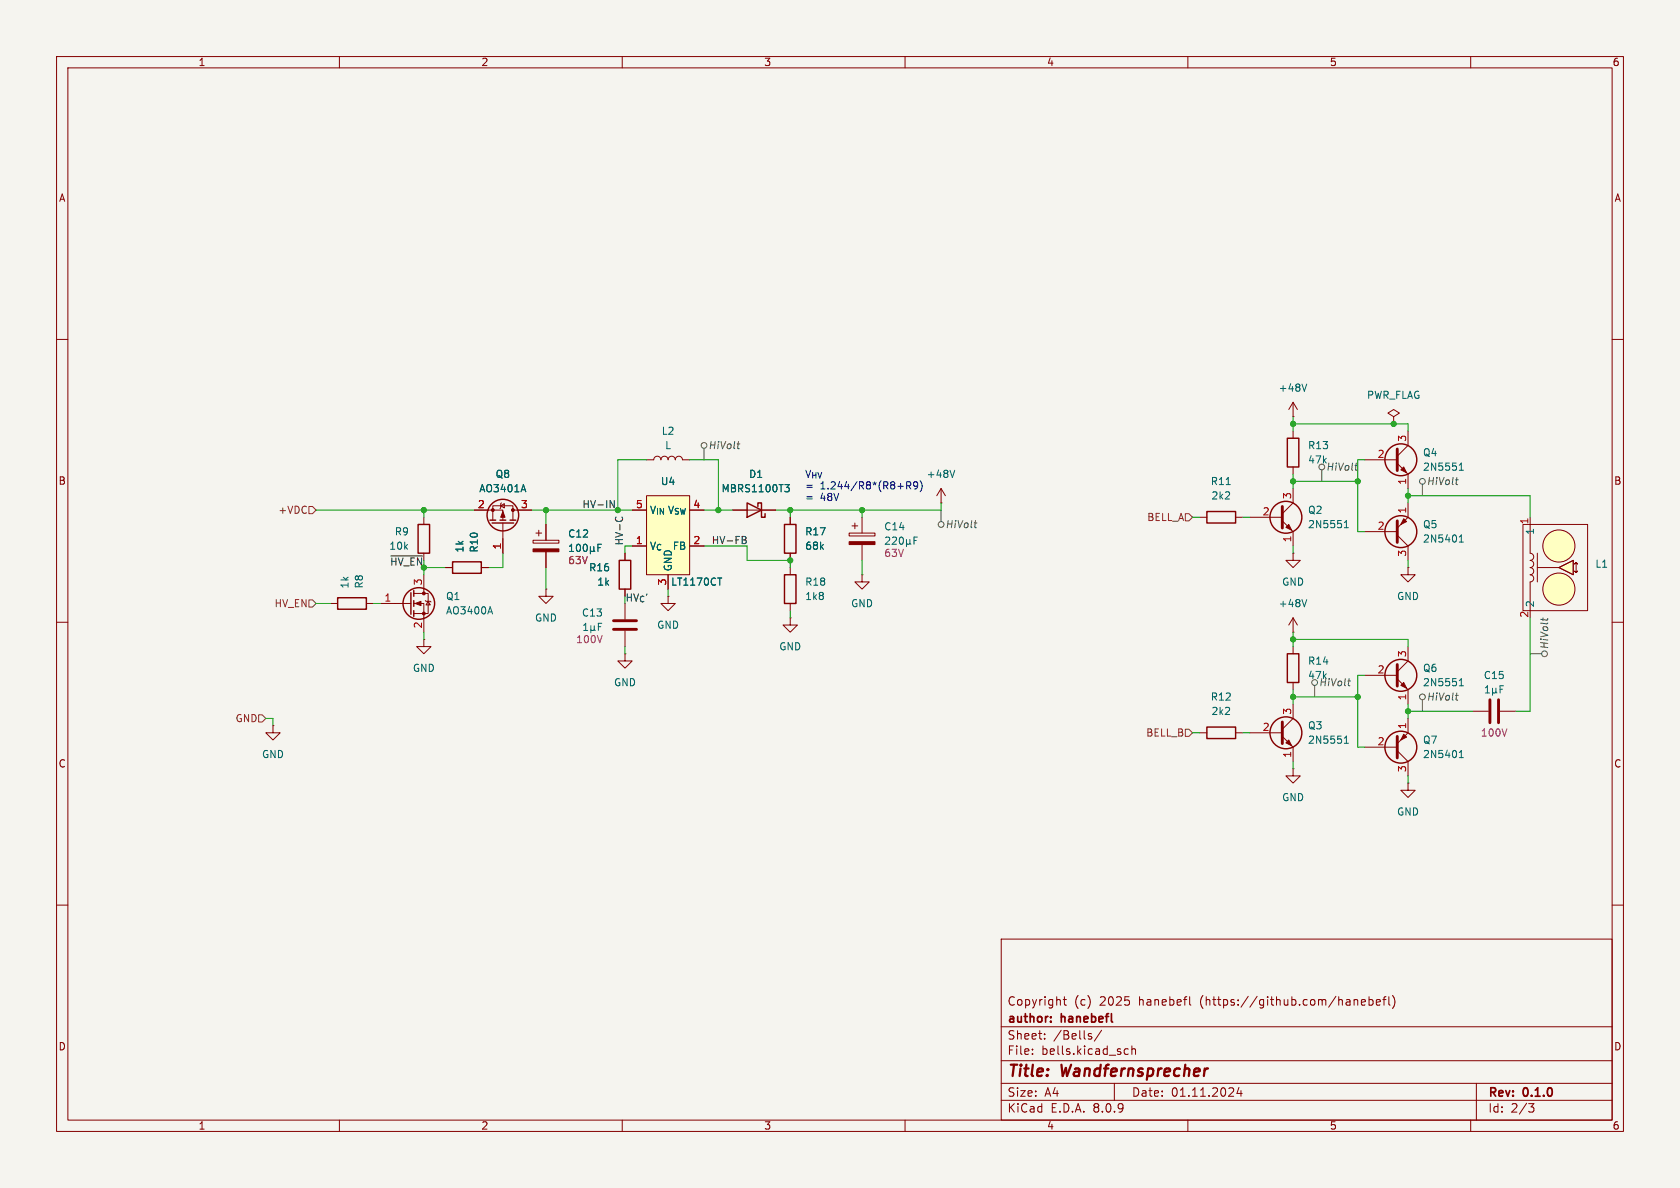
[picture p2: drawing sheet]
<svg xmlns="http://www.w3.org/2000/svg" width="297mm" height="210mm" viewBox="0 0 297 210" stroke-linecap="round" stroke-linejoin="round" font-family="sans-serif">
<path d="M0 0h297v210h-297z" fill="#f5f4ef" stroke="#f5f4ef" stroke-width=".18"/>
<g fill="none" stroke="#840000" stroke-width=".18">
<path d="M10 10h277v190h-277zM12 12h273v186h-273zM60 10v2M110 10v2M160 10v2M210 10v2M260 10v2M10 60h2M228.6 76.2v1.3M285 60h2M94.2 95.5h4.6v.5h-4.6zM94.7 94.2h1.1"/>
<path d="M95.2 93.7v1M96.5 92.7v2.8M96.5 97.5v2.8M110.5 97.8v1.3M114.3 81.3h1.3a.64 .64 0 0 1 .6-.7 .64 .64 0 0 1 .6 .7 .64 .64 0 0 1 .7-.7 .64 .64 0 0 1 .6 .7 .64 .64 0 0 1 .6-.7 .64 .64 0 0 1 .7 .7 .64 .64 0 0 1 .6-.7 .64 .64 0 0 1 .6 .7h1.3M129.5 90.2h7.7M139.7 91.4v1.3M139.7 97.8v1.3M150.1 94.2h4.6v.5h-4.6zM150.6 93h1M151.1 92.5v1M152.4 91.4v2.8"/>
<path d="M152.4 96.3v2.8M166.4 88.9h.1M166.4 86.4l-.8 1.2M166.4 86.4v2.5M166.4 86.4l.7 1.2M212.1 91.4h1.3M218.4 91.4h1.3M228.6 82.6v1.2M10 110h2M96.5 104.1v1.3h1.3l-1.3 1.3-1.3-1.3h1.3M96.5 104.1h.1M110.5 115.6v1.2h1.3l-1.3 1.3-1.3-1.3h1.3"/>
<path d="M110.5 115.6h.1M110.5 104.1v1.3M110.5 106.7v2.8M110.5 111.5v2.8M285 110h2M48.3 128.3v1.2h1.2l-1.2 1.3-1.3-1.3h1.3M48.3 128.3h.1M212.1 129.5h1.3M218.4 129.5h1.3M221 129.5h5.7M226.7 130.2l1.9 1.9v2.5M228.6 135.9v1.3h1.3l-1.3 1.2-1.3-1.2h1.3"/>
<path d="M228.6 135.9h.1M228.6 124.5v2.5l-1.9 1.9M241.3 132.1h5.7M247 132.7l1.9 1.9v2.6M248.9 138.4v1.3h1.3l-1.3 1.3-1.3-1.3h1.3M248.9 138.4h.1M248.9 127v2.5l-1.9 1.9M10 160h2M177 166h108v32h-108zM188 176.7h.5M188.2 176.2v1.3l.3 .2M210.3 176.2v1.3l.2 .2"/>
<path d="M239.5 176.8h.5v.9M240.7 177.2l.7-.1-.1-.3-.4-.1-.2 .2v.7h.6M242 176.8l.5-.1 .2 .3v.4l-.1 .2h-.6M242 176.2v1.5M243.3 177.2l.7-.1v-.3l-.5-.1-.2 .2 .1 .7h.6M244.5 176.7h.5M245 176.2l-.3 .2v1.3M245.5 176.2v1.3l.2 .2M246.2 176a1.72 1.72 0 0 1 0 2.3M285 160h2M60 198v2M110 198v2"/>
<path d="M160 198v2M177 194.5h108M177 191.5h108M177 187.5h108M177 181.5h108M182.5 186.3v.1M182.5 185.5v.1M184.7 183.6v.1M184.7 182.8v.1M192.6 183.2l.4 .1v.2l-.2 .2h-.3M192.6 182.7l.4 .1M194.7 182.1l-1.2 2"/>
<path d="M197 191.5v3M198.8 186.3l.2 .1 .5-.1M199.5 185.5l-.5-.1-.2 .1M200.1 185.5l.2-.1 .4 .1v.9M200.1 184.9v1.5M210 198v2M219 192.2l-.3 1.1h.9M219.4 192.8v1M260 198v2M261 191.5v6.5M270.2 195.1h1l-.5 .6 .4 .1 .1 .5-.3 .3h-.4"/>
</g>
<path d="M213.4 188.9h.2" fill="none" stroke="#840000" stroke-width=".4"/>
<path d="M185.8 179.8v.1M185.8 180.5v.2" fill="none" stroke="#840000" stroke-width=".3"/>
<g fill="none" stroke="#840000" stroke-width=".25">
<path d="M227.6 77.5h2v5.1h-2zM109.5 99.1h2v5h-2zM132.1 88.9l2.5 1.3-2.5 1.2zM134 89.5v-.6h.6v2.5h.7v-.6M138.7 92.7h2v5.1h-2zM213.4 90.4h5v2.1h-5zM213.4 128.5h5v2.1h-5z"/>
<circle cx="227.3" cy="129.5" r="2.82"/>
<circle cx="247.6" cy="132.1" r="2.82"/>
</g>
<g fill="none" stroke="#006464" stroke-width=".18">
<path d="M100.7 97.5h.7M100.7 96.6l.3-.4v1.3M102.1 96.3l.1-.1a.68 .68 0 0 1 .4 .6 .68 .68 0 0 1-.4 .7 .84 .84 0 0 1-.1-1.2zM103.2 96.3l.2-.1a.68 .68 0 0 1 .4 .6 .68 .68 0 0 1-.4 .7l-.2-.1-.1-.4zM104.4 97.3l.2 .2h.2l.2-.2M104.4 96.6v1.3M105 97.3l.2 .2M105 96.6v.7M105.7 96.8h.4M106.3 96.2h-.6v1.3M138.7 85.7h.8l-.4 .5 .4 .1v.4l-.2 .2h-.4M156.6 95.1l.4-.2 .3 .4-.8 .9h.8"/>
<path d="M157.8 95.1l.5-.2 .2 .4-.8 .9h.8M159.1 95.1l.2-.2a.68 .68 0 0 1 .4 .7 .68 .68 0 0 1-.4 .6l-.2-.1-.1-.4zM160.3 96l.1 .2h.3l.2-.2M160.3 95.4v1.2M160.9 96l.1 .2M160.9 95.4v.6M161.6 95.5h.4M162.2 94.9h-.6v1.3M168.8 83.1l-.4 1.3M216.8 85.7h.7M103.2 111.5h.7M103.2 110.5l.3-.3v1.3"/>
<path d="M104.5 111.3l.1 .2h.3l.2-.2M104.5 110.6v1.3M105.1 111.3l.1 .2M105.1 110.6v.7M105.8 110.8h.4M106.4 110.2h-.6v1.3M237.7 131.4h.7M237.7 130.5l.3-.4v1.3M258 133.9h.7M258 133l.3-.3v1.2"/>
</g>
<path d="M108.5 111.3h4M108.5 109.7h4M226.7 127.6v3.8M247 130.2v3.8" fill="none" stroke="#840000" stroke-width=".51"/>
<g fill="#840000" stroke="#840000" stroke-width=".18">
<path d="M248.2 129.8l.5 .5-1.1 .5z"/>
<path d="M227.3 131.3l.5-.5 .5 1z"/>
<path d="M94.2 97h4.6v.5h-4.6z"/>
<path d="M150.1 95.8h4.6v.5h-4.6z"/>
</g>
<path d="M114.3 87.6h7.6v14h-7.6z" fill="#ffffc2"/>
<g fill="none" stroke="#840000" stroke-width=".18">
<path d="M228.6 73.7h.1M228.6 71.1v2.6M228.6 71.1l-.8 1.3M228.6 71.1l.8 1.3M246.4 73.7l1-.7-1-.6-1 .6 1 .7v1.2M246.4 74.9h.1M248.9 76.2v2.5l-1.9 1.9M74.9 91.4v1.3M74.9 97.8v1.3M83.8 90.2h5.1v1.7M87.1 91.9v-2.5h3.6v2.5M88.5 89.4l.7-.4v.8z"/>
<path d="M88.6 88.9l-.1 .1v.8l-.1 .1M88.9 92.5v5.3M90.7 90.2h3.3M111.8 96.5h2.5M111.8 90.2h2.5M114.3 87.6h7.6v14h-7.6zM121.9 96.5h2.6M221 91.4h5.7M226.7 92.1l1.9 1.9v2.5M228.6 97.8v1.3h1.3l-1.3 1.2-1.3-1.2h1.3M228.6 97.8h.1M228.6 86.4v2.5l-1.9 1.9"/>
<path d="M241.3 81.3h5.7M241.3 94h5.7M247 81.9l1.9 1.9v2.6M247 94.6l1.9 1.9v2.6M248.9 88.9v2.5l-1.9 1.9M58.4 106.7h1.3M64.8 106.7h1.2M67.3 106.7h5.3M73.2 106.7h1.7v5.1M73.2 104.9h2.5v3.6h-2.5M74.9 113v1.3h1.3l-1.3 1.3-1.2-1.3h1.2M74.9 113h.1"/>
<path d="M74.9 101.6v3.3M75.2 106.2l.1 .1h.8l.1 .1M75.7 106.3l.4 .6h-.8zM78.7 100.3h1.3M85.1 100.3h1.3M118.1 105.4v1.3h1.3l-1.3 1.3-1.3-1.3h1.3M118.1 105.4h.1M118.1 101.6v2.5M139.7 109.2v1.3h1.3l-1.3 1.3-1.3-1.3h1.3M139.7 109.2h.1M139.7 100.3v1.3M139.7 106.7v1.3"/>
<path d="M152.4 101.6v1.3h1.3l-1.3 1.2-1.3-1.2h1.3M152.4 101.6h.1M228.6 111.8h.1M228.6 109.2v2.6M228.6 114.3v1.3M228.6 109.2l-.8 1.3M228.6 109.2l.8 1.3M241.3 119.4h5.7M248.9 100.3v1.3h1.3l-1.3 1.3-1.3-1.3h1.3M248.9 100.3h.1M248.9 114.3v2.5l-1.9 1.9M228.6 120.7v1.2"/>
<path d="M247 120l1.9 1.9v2.6M260.3 125.7h2.8M265.2 125.7h2.8"/>
</g>
<g fill="none" stroke="#006464" stroke-width=".18">
<path d="M231 67.9l-.4 1.3M92.5 85.7l.5 1.2M237.7 93.3h.7M237.7 92.4l.3-.4v1.3M258 82.2l.3-.3v1.2M258 94.9l.3-.3v1.2M258 83.1h.7M258 95.8h.7M86.7 107.3l.4 1.2M126.9 102.2h.7M231 106l-.4 1.3M258 121.2h.7"/>
<path d="M258 120.3l.3-.3v1.2M262.6 122.5h.7M262.6 121.6l.4-.4v1.3M263.9 122.3l.1 .2h.3l.2-.2M263.9 121.7v1.2M264.5 122.3l.1 .2M264.5 121.7v.6M265.2 121.8h.4M265.8 121.2h-.6v1.3"/>
</g>
<g fill="none" stroke="#840000" stroke-width=".25">
<path d="M73.9 92.7h2v5.1h-2zM80 99.3h5.1v2h-5.1zM86.6 91.9h1M87 92.5h3.8M88.4 91.9h1M90.2 91.9h1M59.7 105.7h5.1v2h-5.1zM72.6 104.8v3.8M73.2 104.4v1M73.2 106.2v1M73.2 108v1M138.7 101.6h2v5.1h-2z"/>
<path d="M227.6 115.6h2v5.1h-2z"/>
<circle cx="88.9" cy="91.1" r="2.79"/>
<circle cx="227.3" cy="91.4" r="2.82"/>
<circle cx="247.6" cy="81.3" r="2.82"/>
<circle cx="247.6" cy="94" r="2.82"/>
<circle cx="74" cy="106.7" r="2.79"/>
<circle cx="247.6" cy="119.4" r="2.82"/>
</g>
<g fill="#840000" stroke="#840000" stroke-width=".18">
<path d="M88.9 90.4l.4 1h-.8z"/>
<path d="M73.4 106.7l1-.4v.8z"/>
<path d="M227.3 93.2l.5-.5 .5 1z"/>
<path d="M247.6 121.2l.6-.5 .5 1z"/>
<path d="M247.6 83.1l.6-.5 .5 1z"/>
<path d="M248.2 91.7l.5 .5-1.1 .5z"/>
<circle cx="87.1" cy="90.2" r=".25"/>
<circle cx="90.7" cy="90.2" r=".25"/>
<circle cx="74.9" cy="108.5" r=".25"/>
<circle cx="74.9" cy="104.9" r=".25"/>
</g>
<path d="M247 79.4v3.8M226.7 89.5v3.8M247 92.1v3.8M247 117.5v3.8M263.4 123.7v4.1M264.9 123.7v4.1" fill="none" stroke="#840000" stroke-width=".51"/>
<path d="M270.5 92.7v5.1M270.5 102.9v5.1" fill="none" stroke="#ffffc2" stroke-width=".18"/>
<path d="M275.6 100.3l2.5-1.2v2.5z" fill="#ffffc2"/>
<g fill="#ffffc2" stroke="#ffffc2" stroke-width=".18">
<circle cx="275.6" cy="104.1" r="2.84"/>
<circle cx="275.6" cy="96.5" r="2.84"/>
</g>
<g fill="none" stroke="#840000" stroke-width=".18">
<path d="M83.8 90.2h2.6M88.9 95.3v2.5M91.4 90.2h2.6M96.5 92.7v2.8M96.5 97.5v2.8M110.5 97.8v1.3M111.8 90.2h2.5M111.8 96.5h2.5M121.9 96.5h2.6M129.5 90.2h2.6M134.6 90.2h2.6M139.7 91.4v1.3"/>
<path d="M139.7 97.8v1.3M269.2 92.7h11.5v15.3h-11.5zM270.5 99.1a.64 .64 0 0 1 .6 .6 .64 .64 0 0 1-.6 .6 .64 .64 0 0 1 .6 .7 .64 .64 0 0 1-.6 .6 .63 .63 0 0 1 .6 .6 .63 .63 0 0 1-.6 .7v5.1M270.5 91.4v6.4a.63 .63 0 0 1 .6 .6 .63 .63 0 0 1-.6 .7M271.8 97.8v5.1M278.6 99.4l.3 .3-.3-.3-.2 .3 .2-.3v1.8l.3-.2-.3 .2-.2-.2 .2 .2M78.7 100.3h1.3M85.1 100.3h1.3M110.5 104.1v1.3M118.1 101.6v2.5M271.8 100.3h3.8l2.5-1.2v2.5l-2.5-1.3M275.6 100.3l2.5-1.2v2.5z"/>
<circle cx="275.6" cy="96.5" r="2.84"/>
<circle cx="275.6" cy="104.1" r="2.84"/>
</g>
<g fill="none" stroke="#484848" stroke-width=".18">
<path d="M124.5 79.2v2.1M130.3 78.5h.5M130.6 79.3h.1M166.4 90.2v2M172.2 92.4h.5M172.5 93.3h.1M233.7 83.1v2M239.5 82.3h.5M239.8 83.1h.1M251.5 85.6v2M257.3 84.8h.5M257.6 85.7h.1"/>
<path d="M270.5 115.6h2M272.8 109.2v.5M273.6 109.3v.2M232.4 121.2v2M238.3 120.4h.4M238.5 121.2h.1M251.5 123.7v2M257.3 122.9h.5M257.6 123.8h.1"/>
<circle cx="124.5" cy="78.7" r=".51"/>
<circle cx="166.4" cy="92.7" r=".51"/>
<circle cx="233.7" cy="82.6" r=".51"/>
<circle cx="251.5" cy="85.1" r=".51"/>
<circle cx="273" cy="115.6" r=".51"/>
<circle cx="232.4" cy="120.7" r=".51"/>
<circle cx="251.5" cy="123.2" r=".51"/>
</g>
<path d="M54.6 89.5h.6l.7 .7-.7 .6h-.6zM209.5 90.8h.7l.6 .6-.6 .7h-.7zM54.6 106h.6l.7 .7-.7 .6h-.6zM45.7 126.4h.7l.6 .6-.6 .6h-.7zM209.5 128.9h.7l.6 .6-.6 .7h-.7z" fill="none" stroke="#725600" stroke-width=".18"/>
<path d="M69.1 98.3h5.6M107.9 88.5l.7 1.2v-1.2M108.9 91.4l-.1 .4M109.9 91.4l.2 .4M131.2 94.8l.6 .1 .1 .3-.3 .2M131.2 95.4h.4M131.6 95.4l.3 .3v.3l-.7 .1" fill="none" stroke="#0f0f0f" stroke-width=".18"/>
<path d="M160.3 85.8h.6l.1-.2v-.3l-.7-.1v1.2M160.6 85.8l.4 .6M162.2 85.7l-.2 .3-.4-.1-.1-.2 .1-.5h.4l.2 .1a.84 .84 0 0 1-.3 1.1h-.3M162.7 85a1.46 1.46 0 0 1 0 1.9" fill="none" stroke="#0000c2" stroke-width=".18"/>
<g fill="none" stroke="#009600" stroke-width=".18">
<path d="M228.6 73.7v2.5M228.6 74.9h20.3v1.3M55.9 90.2h27.9M74.9 90.2v1.2M88.9 97.8v2.5h-2.5M94 90.2h17.8M96.5 90.2v2.5M111.8 96.5h-1.3v1.3M114.3 81.3h-5.1v8.9M121.9 81.3h5.1v8.9M124.5 96.5h7.6v2.6h7.6v1.2M124.5 90.2h5"/>
<path d="M139.7 90.2v1.2M152.4 90.2v1.2M152.4 99.1v2.5M166.4 88.9v1.3h-29.2M210.8 91.4h1.3M219.7 91.4h1.3M228.6 83.8v2.6M228.6 96.5v1.3M228.6 85.1h11.4M241.3 81.3h-1.3v12.7h1.3M248.9 86.4v2.5M248.9 99.1v1.2"/>
<path d="M248.9 87.6h21.6v3.8M55.9 106.7h2.5M66 106.7h1.3M74.9 111.8v1.2M78.7 100.3h-3.8v1.3M96.5 100.3v3.8M110.5 114.3v1.3M118.1 104.1v1.3M139.7 108v1.2M228.6 111.8v2.5M228.6 113h20.3v1.3M241.3 119.4h-1.3v12.7h1.3"/>
<path d="M270.5 109.2v16.5h-2.5M47 127h1.3v1.3M210.8 129.5h1.3M219.7 129.5h1.3M228.6 123.2h11.4M228.6 121.9v2.6M228.6 134.6v1.3M248.9 124.5v2.5M248.9 137.2v1.2M248.9 125.7h11.4"/>
</g>
<g fill="none" stroke="#006464" stroke-width=".18">
<path d="M92.5 85.7l.5 1.2M100.7 97.5h.7M100.7 96.6l.3-.4v1.3M102.1 96.3l.1-.1a.68 .68 0 0 1 .4 .6 .68 .68 0 0 1-.4 .7 .84 .84 0 0 1-.1-1.2zM103.2 96.3l.2-.1a.68 .68 0 0 1 .4 .6 .68 .68 0 0 1-.4 .7l-.2-.1-.1-.4zM104.4 97.3l.2 .2h.2l.2-.2M104.4 96.6v1.3M105 97.3l.2 .2M105 96.6v.7M105.7 96.8h.4M106.3 96.2h-.6v1.3M138.7 85.7h.8l-.4 .5 .4 .1v.4l-.2 .2h-.4"/>
<path d="M126.9 102.2h.7"/>
</g>
<g fill="#009600" stroke="#009600" stroke-width=".18">
<circle cx="228.6" cy="113" r=".46"/>
<circle cx="248.9" cy="125.7" r=".46"/>
<circle cx="246.4" cy="74.9" r=".46"/>
<circle cx="228.6" cy="74.9" r=".46"/>
<circle cx="248.9" cy="87.6" r=".46"/>
<circle cx="240" cy="85.1" r=".46"/>
<circle cx="127" cy="90.2" r=".46"/>
<circle cx="139.7" cy="90.2" r=".46"/>
<circle cx="152.4" cy="90.2" r=".46"/>
<circle cx="139.7" cy="99.1" r=".46"/>
<circle cx="109.2" cy="90.2" r=".46"/>
<circle cx="74.9" cy="90.2" r=".46"/>
<circle cx="96.5" cy="90.2" r=".46"/>
<circle cx="228.6" cy="123.2" r=".46"/>
<circle cx="228.6" cy="85.1" r=".46"/>
<circle cx="240" cy="123.2" r=".46"/>
</g>
<g font-size="2.8" fill="#840000">
<text x="178" y="190.9">Title:</text>
<text x="187.7" y="190.9">Wandfernsprecher</text>
</g>
<g font-size="2.1" fill="#840000">
<text x="178" y="178">Copyright</text>
<text x="189.9" y="178">(c)</text>
<text x="194.5" y="178">2025</text>
<text x="201.5" y="178">hanebefl</text>
<text x="212.4" y="178">(https://github.com/hanebefl)</text>
<text x="178" y="184">Sheet:</text>
<text x="178" y="181.2">author:</text>
<text x="186.2" y="184">/Bells/</text>
<text x="187.7" y="181.2">hanebefl</text>
<text x="178" y="186.7">File:</text>
<text x="184.1" y="186.7">bells.kicad_sch</text>
<text x="178" y="196.9">KiCad</text>
<text x="178" y="194.1">Size:</text>
<text x="184.7" y="194.1">A4</text>
<text x="185.7" y="196.9">E.D.A.</text>
<text x="193.3" y="196.9">8.0.9</text>
<text x="200" y="194.1">Date:</text>
<text x="207" y="194.1">01.11.2024</text>
<text x="263" y="194.3">Rev:</text>
<text x="263" y="196.9">Id:</text>
<text x="267.1" y="196.9">2/3</text>
<text x="269.4" y="194.3">0.1.0</text>
</g>
<g font-size="1.8" fill="#840000">
<text x="35" y="11.9">1</text>
<text x="85" y="11.9">2</text>
<text x="135" y="11.9">3</text>
<text x="185" y="11.9">4</text>
<text x="235" y="11.9">5</text>
<text x="285" y="11.9">6</text>
<text x="10.3" y="35.9">A</text>
<text x="285.3" y="35.9">A</text>
<text x="10.3" y="85.9">B</text>
<text x="285.3" y="85.9">B</text>
<text x="10.3" y="135.9">C</text>
<text x="285.3" y="135.9">C</text>
<text x="10.3" y="185.9">D</text>
<text x="285.3" y="185.9">D</text>
<text x="35" y="199.9">1</text>
<text x="85" y="199.9">2</text>
<text x="135" y="199.9">3</text>
<text x="185" y="199.9">4</text>
<text x="235" y="199.9">5</text>
<text x="285" y="199.9">6</text>
</g>
<g font-size="1.8" fill="#006464">
<text x="226" y="69.4">+48V</text>
<text x="241.6" y="70.7">PWR_FLAG</text>
<text x="116.9" y="77.1">L2</text>
<text x="117.5" y="79.6">L</text>
<text x="231.1" y="82.1">47k</text>
<text x="231.1" y="79.6">R13</text>
<text x="251.5" y="80.9">Q4</text>
<text x="251.5" y="83.4">2N5551</text>
<text x="84.6" y="87.2">AO3401A</text>
<text x="87.5" y="84.7">Q8</text>
<text x="116.7" y="86">U4</text>
<text x="127.5" y="87.2">MBRS1100T3</text>
<text x="132.3" y="84.7">D1</text>
<text x="163.7" y="84.7">+48V</text>
<text x="214" y="86">R11</text>
<text x="214.1" y="88.5">2k2</text>
<text x="69.7" y="94.8">R9</text>
<text x="100.3" y="95.2">C12</text>
<text x="114.8" y="91">V_{IN}</text>
<text x="117.9" y="91">V_{SW}</text>
<text x="142.2" y="94.8">R17</text>
<text x="156.2" y="94">C14</text>
<text x="231.1" y="91">Q2</text>
<text x="231.1" y="93.6">2N5551</text>
<text x="251.5" y="93.6">Q5</text>
<text x="271.4" y="94.6" transform="rotate(-90 271.4 94.6)">1</text>
<text x="68.7" y="97.4">10k</text>
<text x="82.1" y="97.8" transform="rotate(-90 82.1 97.8)">1k</text>
<text x="84.7" y="97.8" transform="rotate(-90 84.7 97.8)">R10</text>
<text x="104" y="101.2">R16</text>
<text x="114.8" y="97.4">V_{C}FB</text>
<text x="119" y="101.1" transform="rotate(-90 119 101.1)">GND</text>
<text x="142.2" y="97.4">68k</text>
<text x="251.5" y="96.1">2N5401</text>
<text x="281.9" y="100.6">L1</text>
<text x="61.8" y="104.1" transform="rotate(-90 61.8 104.1)">1k</text>
<text x="64.4" y="104.1" transform="rotate(-90 64.4 104.1)">R8</text>
<text x="78.7" y="106.3">Q1</text>
<text x="105.5" y="103.7">1k</text>
<text x="118.6" y="103.7">LT1170CT</text>
<text x="142.2" y="106.3">1k8</text>
<text x="142.2" y="103.7">R18</text>
<text x="150.4" y="107.5">GND</text>
<text x="226" y="107.5">+48V</text>
<text x="226.6" y="103.7">GND</text>
<text x="246.9" y="106.3">GND</text>
<text x="271.4" y="107.4" transform="rotate(-90 271.4 107.4)">2</text>
<text x="78.7" y="108.8">AO3400A</text>
<text x="94.5" y="110.1">GND</text>
<text x="102.8" y="109.2">C13</text>
<text x="116.1" y="111.4">GND</text>
<text x="72.9" y="119">GND</text>
<text x="137.7" y="115.2">GND</text>
<text x="231.1" y="117.7">R14</text>
<text x="251.5" y="119">Q6</text>
<text x="108.5" y="121.5">GND</text>
<text x="214" y="124.1">R12</text>
<text x="251.5" y="121.5">2N5551</text>
<text x="262.2" y="120.2">C15</text>
<text x="214.1" y="126.6">2k2</text>
<text x="231.1" y="129.1">Q3</text>
<text x="231.1" y="131.7">2N5551</text>
<text x="251.5" y="131.7">Q7</text>
<text x="46.2" y="134.2">GND</text>
<text x="251.5" y="134.2">2N5401</text>
<text x="226.6" y="141.8">GND</text>
<text x="246.9" y="144.4">GND</text>
</g>
<g font-size="1.8" fill="#484848">
<text x="125.2" y="79.6">HiVolt</text>
<text x="234.4" y="83.4">HiVolt</text>
<text x="252.2" y="86">HiVolt</text>
<text x="167.1" y="93.6">HiVolt</text>
<text x="273.9" y="114.9" transform="rotate(-90 273.9 114.9)">HiVolt</text>
<text x="231.1" y="120.2">47k</text>
<text x="233.1" y="121.5">HiVolt</text>
<text x="252.2" y="124.1">HiVolt</text>
</g>
<g font-size="1.8" fill="#a90000">
<text x="243.5" y="81">2</text>
<text x="248.7" y="78.2" transform="rotate(-90 248.7 78.2)">3</text>
<text x="84.4" y="89.9">2</text>
<text x="92" y="89.9">3</text>
<text x="112.3" y="89.9">5</text>
<text x="122.5" y="89.9">4</text>
<text x="228.3" y="88.3" transform="rotate(-90 228.3 88.3)">3</text>
<text x="248.7" y="85.8" transform="rotate(-90 248.7 85.8)">1</text>
<text x="223.1" y="91.2">2</text>
<text x="228.3" y="96" transform="rotate(-90 228.3 96)">1</text>
<text x="243.5" y="93.7">2</text>
<text x="248.7" y="90.9" transform="rotate(-90 248.7 90.9)">1</text>
<text x="270.3" y="92.8" transform="rotate(-90 270.3 92.8)">1</text>
<text x="88.6" y="97.2" transform="rotate(-90 88.6 97.2)">1</text>
<text x="112.3" y="96.3">1</text>
<text x="122.5" y="96.3">2</text>
<text x="248.7" y="98.5" transform="rotate(-90 248.7 98.5)">3</text>
<text x="67.9" y="106.4">1</text>
<text x="74.7" y="103.6" transform="rotate(-90 74.7 103.6)">3</text>
<text x="117.9" y="103.6" transform="rotate(-90 117.9 103.6)">3</text>
<text x="74.7" y="111.2" transform="rotate(-90 74.7 111.2)">2</text>
<text x="270.3" y="109.3" transform="rotate(-90 270.3 109.3)">2</text>
<text x="243.5" y="119.1">2</text>
<text x="248.7" y="116.3" transform="rotate(-90 248.7 116.3)">3</text>
<text x="248.7" y="123.9" transform="rotate(-90 248.7 123.9)">1</text>
<text x="223.1" y="129.3">2</text>
<text x="228.3" y="126.4" transform="rotate(-90 228.3 126.4)">3</text>
<text x="243.5" y="131.8">2</text>
<text x="248.7" y="129" transform="rotate(-90 248.7 129)">1</text>
<text x="228.3" y="134.1" transform="rotate(-90 228.3 134.1)">1</text>
<text x="248.7" y="136.6" transform="rotate(-90 248.7 136.6)">3</text>
</g>
<g font-size="1.8" fill="#0f0f0f">
<text x="102.9" y="89.9">HV-IN</text>
<text x="110.2" y="96.5" transform="rotate(-90 110.2 96.5)">HV-C</text>
<text x="125.7" y="96.3">HV-FB</text>
</g>
<g font-size="1.8" fill="#0000c2">
<text x="142.2" y="84.6">V_{HV}</text>
<text x="142.2" y="86.6">=</text>
<text x="142.2" y="88.7">=</text>
<text x="145" y="86.6">1.244/R8*(R8+R9)</text>
<text x="145" y="88.7">48V</text>
</g>
<g font-size="1.8" fill="#725600">
<text x="49.1" y="91">+VDC</text>
<text x="202.7" y="92.3">BELL_A</text>
<text x="48.4" y="107.5">HV_EN</text>
<text x="41.5" y="127.9">GND</text>
<text x="202.5" y="130.4">BELL_B</text>
</g>
<g font-size="1.8" fill="#009600">
<text x="68.9" y="100.1">~{HV_EN}</text>
<text x="110.5" y="106.4">HV_{C}'</text>
</g>
<g font-size="1.8" fill="#840084">
<text x="100.3" y="99.9">63V</text>
<text x="156.2" y="98.7">63V</text>
<text x="101.8" y="113.9">100V</text>
<text x="261.7" y="130.4">100V</text>
</g>
</svg>
